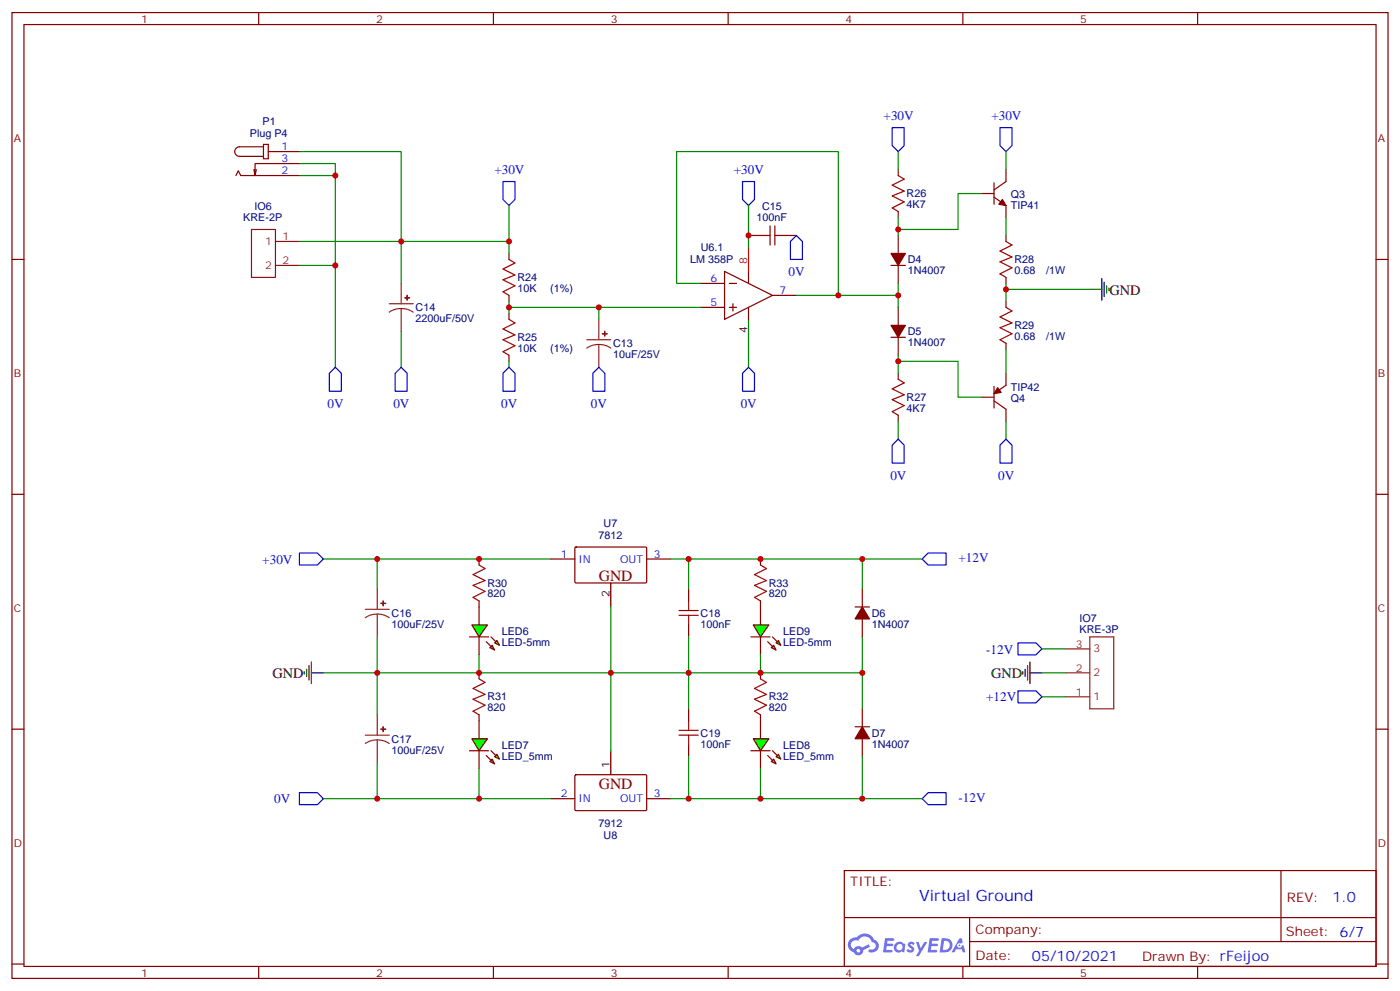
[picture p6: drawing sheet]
<svg xmlns="http://www.w3.org/2000/svg" width="412mm" height="292mm" viewBox="0 0 412 292" stroke-linecap="round" stroke-linejoin="round" font-family="sans-serif">
<g fill="none" stroke="#870000" stroke-width=".35">
<path d="M3.5 3.7h405.4v284.3h-405.4zM7.1 7.2h398.2v277.3h-398.2zM76.2 3.7v3.5M145.3 3.7v3.5M214.5 3.7v3.5M283.6 3.7v3.5M352.8 3.7v3.5M3.5 76.4h3.6M405.3 76.4h3.6M3.5 145.5h3.6M405.3 145.5h3.6M3.5 214.7h3.6"/>
<path d="M405.3 214.7h3.6M248.7 256.3h156.6v28.2h-156.6zM377.3 256.3v20.9M248.7 270.1h156.5M285.6 277.2h119.6M285.6 270.1v14.2M3.5 283.8h3.6M76.2 284.5v3.5M145.3 284.5v3.5M214.5 284.5v3.5M283.6 284.5v3.5M352.8 284.5v3.5"/>
<path d="M405.3 283.8h3.6"/>
</g>
<g fill="#5487ff">
<path d="M267.7 277.5a1.22 1.22 0 0 1 1.7 .2l-.4 .6a.47 .47 0 0 0-.3-.4 .47 .47 0 0 0-.5 .2l.1 .2a1.14 1.14 0 0 1 .8 1.8 1.14 1.14 0 0 1-1.9 0l-.2-.2 .5-.6 .7 .5a.29 .29 0 0 0 .3-.3 .29 .29 0 0 0-.2-.3 1.04 1.04 0 0 1-.6-1.7z"/>
<path d="M260.7 276.2h2.4l.3 .2-.2 .5-1.8 .1-.1 .8h1.5l.3 .4-.3 .4h-1.6l-.2 1.1h1.7l.2 .3-.2 .3-2.6 .1z"/>
<path d="M273.8 276.2h2.4l.3 .2-.1 .5-1.8 .1-.2 .8h1.6l.3 .4-.4 .4-1.6-.1-.1 1.1 1.7 .1 .2 .3-.2 .3-2.6 .1z"/>
<path d="M282.6 276.2h.7l.3 1.3-.6 .3a.69 .69 0 0 0-1 .3 .69 .69 0 0 0 .4 .9 .69 .69 0 0 0 .9-.6l.5-.2 .6 2.2h-.8l-.2-.9h-1.8l-.5 .9h-.8z"/>
<path d="M269.8 277.3h.8l.6 1.8 1.1-1.8h.9l-2.6 4.2h-.8l.9-1.5z"/>
<path d="M277.4 276.2l-.6 4.2h1.3a2.11 2.11 0 0 0 2.5-2.1 2.11 2.11 0 0 0-2.5-2.1zM278.1 277a1.39 1.39 0 0 1 1.7 1.4 1.39 1.39 0 0 1-1.8 1.2h-.3z"/>
<path d="M263.7 277.8a1.54 1.54 0 0 0-.1 2.2 1.54 1.54 0 0 0 2.2 .1l.6 .3 .3-2.3-.2-.3h-.4a1.49 1.49 0 0 0-2.4 0zM264 278.8a.94 .94 0 0 1 1.8 0 .94 .94 0 0 1-1.8 0z"/>
<path d="M250.4 276.6a2.18 2.18 0 0 0 1.1 3.7 1.44 1.44 0 0 0 1.6 .9 1.44 1.44 0 0 0 1.2-1.4l2-1.1-.5-.7-1.9 1a1.47 1.47 0 0 0-2.4 .4 1.39 1.39 0 0 1-.7-1.9 1.39 1.39 0 0 1 2-.5 2.12 2.12 0 0 1 2.2-1.3 2.12 2.12 0 0 1 1.9 1.7 1.14 1.14 0 0 1 1.1 1.4 1.14 1.14 0 0 1-1.7 .7 .43 .43 0 0 0-.5 .4 .43 .43 0 0 0 .4 .5 1.98 1.98 0 0 0 2.5-1.2 1.98 1.98 0 0 0-1.2-2.6 3.1 3.1 0 0 0-5.3-.6l-.9 .1zM252.3 279.9a.55 .55 0 0 1 1.1 0 .55 .55 0 0 1-1.1 0z"/>
<circle cx="282.6" cy="278.3" r=".26"/>
</g>
<g fill="none" stroke="#8c2424" stroke-width=".35">
<path d="M74.1 67.6h7v14.1h-7zM81.1 71.1h7.1M81.1 78.1h7.1M114.7 89.4h7M118.2 90.8l-1.9 .3-1.6 .8M118.2 90.8l1.8 .3 1.7 .8M118.2 83.4v6M118.2 90.8v6.7M176.4 94v6M172.9 100h7M176.4 101.4l-1.9 .3-1.6 .8M176.4 101.4l1.8 .3 1.7 .8"/>
<path d="M176.4 101.4v6.7M107.6 179.4h7.1M111.1 173.4v6M111.1 180.8l-1.8 .2-1.7 .9M111.1 180.8l1.9 .2 1.7 .9M111.1 180.8v6.7M107.6 216.4h7.1M111.1 217.8l-1.8 .3-1.7 .8M111.1 217.8l1.9 .3 1.7 .8M111.1 210.4v6M111.1 217.8v6.7"/>
</g>
<g fill="none" stroke="#008700" stroke-width=".35">
<path d="M264.6 44.6v5.3M289.3 57h-7.1v10.6h-17.6M296.3 44.6v5.3M88.2 78.1h10.6v30M88.2 71.1h30v12.3M118.2 71.1h31.7v3.5M149.9 60.5v10.6M220.5 60.5v12.3M264.6 64v5.3M296.3 64v5.3M118.2 97.5v10.6M149.9 90.5h26.5v3.5"/>
<path d="M149.9 88.7v3.6M176.4 90.5h30M206.4 83.4h-7.1v-38.8h47.6v42.4h-12.3M246.9 87h17.7M264.6 83.4v7.1M296.3 83.4v5.3M296.3 85.2h24.7M149.9 106.4v1.7M220.5 101.1v7M264.6 106.4h17.6v10.5h7.1M264.6 104.6v5.3M296.3 102.8v7.1"/>
<path d="M264.6 124v5.3M296.3 124v5.3M95.2 164.6h15.9v8.8M111.1 164.6h51.2M111.1 187.5v22.9M141.1 192.8v5.3h-45.9M111.1 224.5v10.6h-15.9"/>
</g>
<g fill="#8c2424" stroke="#8c2424" stroke-width=".35">
<path d="M119.2 87.7h1.4z"/>
<path d="M119.9 87v1.4z"/>
<path d="M177.4 98.2l1.5 .1z"/>
<path d="M178.1 97.5l.1 1.5z"/>
<path d="M112.2 177.6l1.4 .1z"/>
<path d="M112.9 176.9v1.4z"/>
<path d="M112.2 214.7h1.4z"/>
<path d="M112.9 214v1.4z"/>
</g>
<path d="M264.6 51.7l1.7 1-3.5 1.8 3.5 1.8-3.5 1.4 3.5 1.7-3.5 1.8 1.8 1.1M149.9 76.4l1.8 1-3.5 1.8 3.5 1.8-3.5 1.4 3.5 1.7-3.5 1.8 1.7 1.1M224 69.3h2.8M226.8 66.5v5.6M228.2 69.3h2.9M228.2 66.5v5.6M296.3 71.1l1.8 1-3.5 1.8 3.5 1.8-3.5 1.4 3.5 1.7-3.5 1.8 1.7 1.1M149.9 94l1.8 1.1-3.5 1.7 3.5 1.8-3.5 1.4 3.5 1.8-3.5 1.7 1.7 1.1M296.3 90.5l1.8 1-3.5 1.8 3.5 1.8-3.5 1.4 3.5 1.7-3.5 1.8 1.7 1.1M264.6 111.7l1.7 1-3.5 1.8 3.5 1.7-3.5 1.5 3.5 1.7-3.5 1.8 1.8 1M141.1 166.3l1.8 1.1-3.6 1.8 3.6 1.7-3.6 1.4 3.6 1.8-3.6 1.8 1.8 1M141.1 199.8l1.8 1.1-3.6 1.8 3.6 1.7-3.6 1.4 3.6 1.8-3.6 1.8 1.8 1" fill="none" stroke="#a10000" stroke-width=".35"/>
<g fill="none" stroke="#870000" stroke-width=".35">
<path d="M264.6 49.9v1.8M289.3 57h3.5M292.8 53.8v6.3M292.8 58l3.5 2.5v3.5M296.3 49.9v3.5l-3.5 2.5M149.9 74.6v1.8M213.4 79.9l14.1 7.1-14.1 7zM220.5 79.9v3.5M220.5 69.3h3.5M231.1 69.3h3.5M262.5 78.1h4.2M264.6 62.3v1.7"/>
<path d="M264.6 69.3v5.3M264.6 78.1v5.3M296.3 69.3v1.8M149.9 87v1.7M149.9 92.3v1.7M206.4 83.4h7M206.4 90.5h7M214.8 83.4h2.2M214.8 90.5h2.2M215.9 89.4v2.1M220.5 90.5v3.5M227.5 87h7.1"/>
<path d="M262.5 99.3h4.2M264.6 90.5v5.3M264.6 99.3v5.3M296.3 81.7v1.7M296.3 88.7v1.8M149.9 104.6v1.8M264.6 109.9v1.8M289.3 116.9h3.5M292.8 113.8v6.3M292.8 118l3.5 2.5v3.5M296.3 101.1v1.7M296.3 109.9v3.5l-3.5 2.5"/>
<path d="M264.6 122.2v1.8M141.1 164.6v1.7M141.1 176.9v7.1M141.1 187.5v5.3M141.1 198.1v1.7M141.1 210.4v1.8"/>
</g>
<path d="M220.5 72.8v7.1" fill="none" stroke="#f00" stroke-width=".35"/>
<path d="M220.5 94v7.1M321 85.2h3.6M324.6 82v6.4M325.3 83.1v4.2M326 84.1v2.2M326.7 84.8v.7M89.6 197.7v.7M90.3 197v2.1M91 196v4.2M91.7 198.1h3.5M91.7 194.9v6.4" fill="none" stroke="#000" stroke-width=".35"/>
<g fill="none" stroke="#00f" stroke-width=".35">
<path d="M262.8 37.6h3.5v5.3l-1.7 1.7-1.8-1.7zM294.6 37.6h3.5v5.3l-1.8 1.7-1.7-1.7zM148.2 53.4h3.5v5.3l-1.8 1.8-1.7-1.8zM218.7 53.4h3.5v5.3l-1.7 1.8-1.8-1.8zM98.8 108.1l1.7 1.8v5.3h-3.5v-5.3zM118.2 108.1l1.7 1.8v5.3h-3.5v-5.3zM149.9 108.1l1.8 1.8v5.3h-3.5v-5.3zM176.4 108.1l1.8 1.8v5.3h-3.6v-5.3zM220.5 108.1l1.7 1.8v5.3h-3.5v-5.3zM264.6 129.3l1.7 1.8v5.2h-3.5v-5.2zM296.3 129.3l1.8 1.8v5.2h-3.5v-5.2zM88.2 162.8h5.3l1.7 1.8-1.7 1.7h-5.3z"/>
<path d="M88.2 233.4h5.3l1.7 1.7-1.7 1.8h-5.3z"/>
</g>
<g fill="#870000" stroke="#870000" stroke-width=".35">
<path d="M262.5 74.6h4.2l-2.1 3.5z"/>
<path d="M262.5 95.8h4.2l-2.1 3.5z"/>
<path d="M295.3 58.7l1 1.8-2.1-.4z"/>
<path d="M293.9 114.1l1 1.4-2.1 .4z"/>
</g>
<g fill="#0f0" stroke="#870000" stroke-width=".35">
<path d="M144.3 190.7l.7-.7 .7 1.4z"/>
<path d="M145.7 189.3l.7-.7 .7 1.4z"/>
</g>
<g fill="#870000" stroke="#870000" stroke-width=".35">
<path d="M143.2 188.9l1.4 1.4z"/>
<path d="M144.6 187.5l1.4 1.4z"/>
</g>
<path d="M138.3 187.5h5.6z" fill="#f00" stroke="#870000" stroke-width=".35"/>
<path d="M139 184h4.6l-2.5 3.5z" fill="#0f0" stroke="#870000" stroke-width=".35"/>
<path d="M141.1 212.2v5.3M141.1 221v5.3" fill="none" stroke="#870000" stroke-width=".35"/>
<g fill="#0f0" stroke="#870000" stroke-width=".35">
<path d="M144.3 224.2l.7-.7 .7 1.4z"/>
<path d="M145.7 222.8l.7-.7 .7 1.4z"/>
</g>
<g fill="#870000" stroke="#870000" stroke-width=".35">
<path d="M143.2 222.4l1.4 1.4z"/>
<path d="M144.6 221l1.4 1.4z"/>
</g>
<path d="M138.3 221h5.6z" fill="#f00" stroke="#870000" stroke-width=".35"/>
<path d="M139 217.5h4.6l-2.5 3.5z" fill="#0f0" stroke="#870000" stroke-width=".35"/>
<path d="M179.9 178.7v19.4h-38.8M197.6 164.6h5.2v8.8M202.8 198.1h-22.9v22.9M202.8 187.5v21.2M141.1 226.3v8.8h-30M141.1 235.1h21.2M202.8 222.8v12.3h-5.2" fill="none" stroke="#008700" stroke-width=".35"/>
<path d="M162.3 164.6h7M169.4 161.2l.3-.2 20.6 .1 .2 .3-.1 10.1-.3 .1h-20.6l-.2-.3zM190.5 164.6h7.1M202.8 173.4v3.5M202.8 184v3.5M202.8 208.7v3.5M202.8 219.3v3.5M224 212.2v5.3M162.3 235.1h7M169.4 228.2l.3-.1h20.6l.2 .3-.1 10.1-.3 .2-20.6-.1-.2-.3zM190.5 235.1h7.1M224 221v5.3" fill="none" stroke="#870000" stroke-width=".35"/>
<path d="M179.9 171.6v7.1M179.9 221v7.1" fill="none" stroke="#000" stroke-width=".35"/>
<path d="M200 179.7h5.7M202.8 176.9v2.8M200 181.2h5.7M202.8 181.2v2.8M200 216.4h5.7M200 215h5.7M202.8 212.2v2.8M202.8 216.4v2.9" fill="none" stroke="#a10000" stroke-width=".35"/>
<g fill="#0f0" stroke="#870000" stroke-width=".35">
<path d="M227.2 224.2l.7-.7 .7 1.4z"/>
<path d="M228.6 222.8l.7-.7 .7 1.4z"/>
</g>
<g fill="#870000" stroke="#870000" stroke-width=".35">
<path d="M226.1 222.4l1.4 1.4z"/>
<path d="M227.5 221l1.5 1.4z"/>
</g>
<path d="M221.2 221h5.6z" fill="#f00" stroke="#870000" stroke-width=".35"/>
<path d="M221.9 217.5h4.6l-2.5 3.5z" fill="#0f0" stroke="#870000" stroke-width=".35"/>
<path d="M224 178.7v5.3M224 187.5v5.3" fill="none" stroke="#870000" stroke-width=".35"/>
<g fill="#0f0" stroke="#870000" stroke-width=".35">
<path d="M227.2 190.7l.7-.7 .7 1.4z"/>
<path d="M228.6 189.3l.7-.7 .7 1.4z"/>
</g>
<g fill="#870000" stroke="#870000" stroke-width=".35">
<path d="M226.1 188.9l1.4 1.4z"/>
<path d="M227.5 187.5l1.5 1.4z"/>
</g>
<path d="M221.2 187.5h5.6z" fill="#f00" stroke="#870000" stroke-width=".35"/>
<path d="M221.9 184h4.6l-2.5 3.5z" fill="#0f0" stroke="#870000" stroke-width=".35"/>
<path d="M224 166.3l1.8 1.1-3.6 1.8 3.6 1.7-3.6 1.4 3.6 1.8-3.6 1.8 1.8 1M224 199.8l1.8 1.1-3.6 1.8 3.6 1.7-3.6 1.4 3.6 1.8-3.6 1.8 1.8 1" fill="none" stroke="#a10000" stroke-width=".35"/>
<g fill="none" stroke="#870000" stroke-width=".35">
<path d="M69.5 51.7l.7-1.4 .7 1.4h17.3M75.5 49.9l-.4 1.8M77.6 42.5h1.4v4.2h-1.4zM77.6 43.2h-7a1.41 1.41 0 0 0-1.5 1.4 1.41 1.41 0 0 0 1.5 1.4h7M79 44.6h9.2M88.2 48.2h-13.1v3.5l-.3-1.8M224 164.6v1.7M224 176.9v1.8M251.9 178.7h4.2M254 173.4v5.3M224 198.1v1.7M254 182.2v5.3"/>
<path d="M224 210.4v1.8M251.9 214h4.2M254 208.7v5.3M254 217.5v5.3"/>
</g>
<g fill="none" stroke="#008700" stroke-width=".35">
<path d="M88.2 51.7h10.6v26.4M88.2 48.2h10.6v3.5M88.2 44.6h30v26.5M202.8 164.6h51.2v8.8M254 164.6h17.6M224 192.8v5.3h-21.2M224 198.1h30M254 187.5v21.2M306.9 198.1h7.1M306.9 191h7.1M306.9 205.1h7.1M224 226.3v8.8h-21.2"/>
<path d="M254 222.8v12.3h-30M254 235.1h17.6"/>
</g>
<g fill="#870000" stroke="#870000" stroke-width=".35">
<path d="M254 178.7l2.1 3.5h-4.2z"/>
<path d="M254 214l2.1 3.5h-4.2z"/>
</g>
<path d="M234.6 69.3l1.8 1.8v5.3h-3.6v-5.3zM271.6 164.6l1.8-1.8h5.3v3.5h-5.3zM299.9 189.3h5.3l1.7 1.7-1.7 1.8h-5.3zM299.9 203.4h5.3l1.7 1.7-1.7 1.8h-5.3zM271.6 235.1l1.8-1.7h5.3v3.5h-5.3z" fill="none" stroke="#00f" stroke-width=".35"/>
<path d="M314 198.1h7M314 191h7M321 187.5h7.1v21.2h-7.1zM314 205.1h7" fill="none" stroke="#8c2424" stroke-width=".35"/>
<path d="M301.3 197.7v.7M302 197v2.1M302.7 196v4.2M303.4 198.1h3.5M303.4 194.9v6.4" fill="none" stroke="#000" stroke-width=".35"/>
<g fill="#c00">
<circle cx="118.2" cy="71.1" r=".88"/>
<circle cx="149.9" cy="90.5" r=".88"/>
<circle cx="176.4" cy="90.5" r=".88"/>
<circle cx="149.9" cy="71.1" r=".88"/>
<circle cx="220.5" cy="69.3" r=".88"/>
<circle cx="246.9" cy="87" r=".88"/>
<circle cx="264.6" cy="87" r=".88"/>
<circle cx="264.6" cy="67.6" r=".88"/>
<circle cx="264.6" cy="106.4" r=".88"/>
<circle cx="296.3" cy="85.2" r=".88"/>
<circle cx="111.1" cy="198.1" r=".88"/>
<circle cx="111.1" cy="164.6" r=".88"/>
<circle cx="111.1" cy="235.1" r=".88"/>
<circle cx="141.1" cy="198.1" r=".88"/>
<circle cx="141.1" cy="164.6" r=".88"/>
<circle cx="141.1" cy="235.1" r=".88"/>
<circle cx="179.9" cy="198.1" r=".88"/>
<circle cx="202.8" cy="198.1" r=".88"/>
<circle cx="202.8" cy="164.6" r=".88"/>
<circle cx="224" cy="198.1" r=".88"/>
<circle cx="202.8" cy="235.1" r=".88"/>
<circle cx="224" cy="164.6" r=".88"/>
<circle cx="254" cy="198.1" r=".88"/>
<circle cx="224" cy="235.1" r=".88"/>
<circle cx="254" cy="235.1" r=".88"/>
<circle cx="254" cy="164.6" r=".88"/>
<circle cx="98.8" cy="78.1" r=".88"/>
<circle cx="98.8" cy="51.7" r=".88"/>
</g>
<g font-size="4.6" fill="#800">
<text x="176.4" y="170.9">GND</text>
<text x="176.4" y="232.3">GND</text>
</g>
<text font-size="4.6" fill="#00f" x="270.8" y="265.3">Virtual Ground</text>
<g font-size="4.2">
<text x="326.8" y="86.8">GND</text>
<text x="80.3" y="199.7">GND</text>
<text x="291.9" y="199.7">GND</text>
</g>
<g font-size="4.2" fill="#00f">
<text x="392.5" y="265.6">1.0</text>
<text x="304" y="282.9">05/10/2021</text>
</g>
<g font-size="3.9" fill="#00f">
<text x="260.3" y="35.4">+30V</text>
<text x="292" y="35.4">+30V</text>
<text x="145.6" y="51.3">+30V</text>
<text x="216.2" y="51.3">+30V</text>
<text x="232.3" y="81.3">0V</text>
<text x="96.5" y="120.1">0V</text>
<text x="115.9" y="120.1">0V</text>
<text x="147.6" y="120.1">0V</text>
<text x="174.1" y="120.1">0V</text>
<text x="218.2" y="120.1">0V</text>
<text x="262.3" y="141.2">0V</text>
<text x="294" y="141.2">0V</text>
<text x="77.3" y="165.9">+30V</text>
<text x="282.3" y="165.6">+12V</text>
<text x="290.5" y="192.4">-12V</text>
<text x="290.5" y="206.5">+12V</text>
<text x="80.8" y="236.5">0V</text>
<text x="282.4" y="236.1">-12V</text>
</g>
<g font-size="3.9" fill="#800">
<text x="250.5" y="260.9">TITLE:</text>
<text x="379.1" y="265.6">REV:</text>
<text x="287.4" y="275.1">Company:</text>
<text x="378.7" y="275.7">Sheet: 6/7</text>
<text x="287.4" y="282.8">Date:</text>
<text x="336.4" y="282.8">Drawn By: rFeijoo</text>
</g>
<g font-size="3.2" fill="#800">
<text x="41.6" y="6.7">1</text>
<text x="110.8" y="6.7">2</text>
<text x="179.9" y="6.7">3</text>
<text x="249.1" y="6.7">4</text>
<text x="318.2" y="6.7">5</text>
<text x="4.1" y="41.8">A</text>
<text x="405.9" y="41.8">A</text>
<text x="4.1" y="110.9">B</text>
<text x="405.9" y="110.9">B</text>
<text x="4.1" y="180.1">C</text>
<text x="405.9" y="180.1">C</text>
<text x="4.1" y="249.2">D</text>
<text x="405.9" y="249.2">D</text>
<text x="41.6" y="287.5">1</text>
<text x="110.8" y="287.5">2</text>
<text x="179.9" y="287.5">3</text>
<text x="249.1" y="287.5">4</text>
<text x="318.2" y="287.5">5</text>
</g>
<g font-size="3.2" fill="#000080">
<text x="73.6" y="40.4">Plug P4</text>
<text x="77.4" y="36.9">P1</text>
<text x="267.1" y="58">R26</text>
<text x="297.7" y="58.1">Q3</text>
<text x="71.7" y="65.2">KRE-2P</text>
<text x="75" y="61.7">IO6</text>
<text x="222.9" y="65.2">100nF</text>
<text x="224.5" y="61.7">C15</text>
<text x="267.1" y="61.2">4K7</text>
<text x="297.7" y="61.4">TIP41</text>
<text x="203.3" y="77.4">LM 358P</text>
<text x="206.4" y="73.9">U6.1</text>
<text x="267.4" y="77.6">D4</text>
<text x="298.8" y="77.4">R28</text>
<text x="152.4" y="82.7">R24</text>
<text x="267.4" y="80.8">1N4007</text>
<text x="298.8" y="80.6">0.68</text>
<text x="308.2" y="80.6">/1W</text>
<text x="152.4" y="85.9">10K</text>
<text x="162.1" y="85.9">(1%)</text>
<text x="122.4" y="94.9">2200uF/50V</text>
<text x="122.4" y="91.7">C14</text>
<text x="152.4" y="100.4">R25</text>
<text x="267.4" y="102">1N4007</text>
<text x="267.4" y="98.7">D5</text>
<text x="298.8" y="100">0.68</text>
<text x="298.8" y="96.8">R29</text>
<text x="308.2" y="100">/1W</text>
<text x="152.4" y="103.5">10K</text>
<text x="162.1" y="103.5">(1%)</text>
<text x="180.6" y="105.5">10uF/25V</text>
<text x="180.6" y="102.2">C13</text>
<text x="267.1" y="118">R27</text>
<text x="297.7" y="115">TIP42</text>
<text x="297.7" y="118.2">Q4</text>
<text x="267.1" y="121.2">4K7</text>
<text x="177.8" y="155.2">U7</text>
<text x="176.3" y="158.7">7812</text>
<text x="143.6" y="172.7">R30</text>
<text x="226.5" y="172.7">R33</text>
<text x="143.6" y="175.9">820</text>
<text x="226.5" y="175.9">820</text>
<text x="115.4" y="184.9">100uF/25V</text>
<text x="115.4" y="181.6">C16</text>
<text x="206.4" y="184.9">100nF</text>
<text x="206.4" y="181.6">C18</text>
<text x="256.8" y="184.9">1N4007</text>
<text x="256.8" y="181.6">D6</text>
<text x="318" y="183.2">IO7</text>
<text x="147.8" y="190.2">LED-5mm</text>
<text x="147.8" y="186.9">LED6</text>
<text x="230.7" y="190.2">LED-5mm</text>
<text x="230.7" y="186.9">LED9</text>
<text x="318" y="186.4">KRE-3P</text>
<text x="143.6" y="209.4">820</text>
<text x="143.6" y="206.2">R31</text>
<text x="226.5" y="209.4">820</text>
<text x="226.5" y="206.2">R32</text>
<text x="115.4" y="221.9">100uF/25V</text>
<text x="115.4" y="218.7">C17</text>
<text x="147.8" y="220.4">LED7</text>
<text x="206.4" y="220.2">100nF</text>
<text x="206.4" y="216.9">C19</text>
<text x="230.7" y="220.4">LED8</text>
<text x="256.8" y="220.2">1N4007</text>
<text x="256.8" y="216.9">D7</text>
<text x="147.8" y="223.7">LED_5mm</text>
<text x="230.7" y="223.7">LED_5mm</text>
<text x="176.3" y="243.4">7912</text>
<text x="177.8" y="246.9">U8</text>
</g>
<g font-size="3.2" fill="#00f">
<text x="82.9" y="44.3">1</text>
<text x="82.9" y="47.8">3</text>
<text x="82.9" y="51.3">2</text>
<text x="209.3" y="83.1">6</text>
<text x="229.7" y="86.6">7</text>
<text x="209.3" y="90.1">5</text>
<text x="165.2" y="164.2">1</text>
<text x="170.4" y="165.6">IN</text>
<text x="182.7" y="165.6">OUT</text>
<text x="192.6" y="164.2">3</text>
<text x="165.2" y="234.8">2</text>
<text x="170.4" y="236.2">IN</text>
<text x="182.7" y="236.2">OUT</text>
<text x="192.6" y="234.8">3</text>
</g>
<g font-size="3.2" fill="#8d2323">
<text x="83.3" y="70.7">1</text>
<text x="78.1" y="72.1">1</text>
<text x="83.3" y="77.8">2</text>
<text x="78.1" y="79.2">2</text>
<text x="316.9" y="190.7">3</text>
<text x="316.9" y="197.7">2</text>
<text x="322.1" y="192.1">3</text>
<text x="322.1" y="199.1">2</text>
<text x="316.9" y="204.8">1</text>
<text x="322.1" y="206.2">1</text>
</g>
<text font-size="3.2" fill="#f00" x="220.1" y="77.8" transform="rotate(-90 220.1 77.8)">8</text>
<g font-size="3.2">
<text x="220.1" y="98.1" transform="rotate(-90 220.1 98.1)">4</text>
<text x="179.6" y="175.8" transform="rotate(-90 179.6 175.8)">2</text>
<text x="179.6" y="226" transform="rotate(-90 179.6 226)">1</text>
</g>
</svg>
